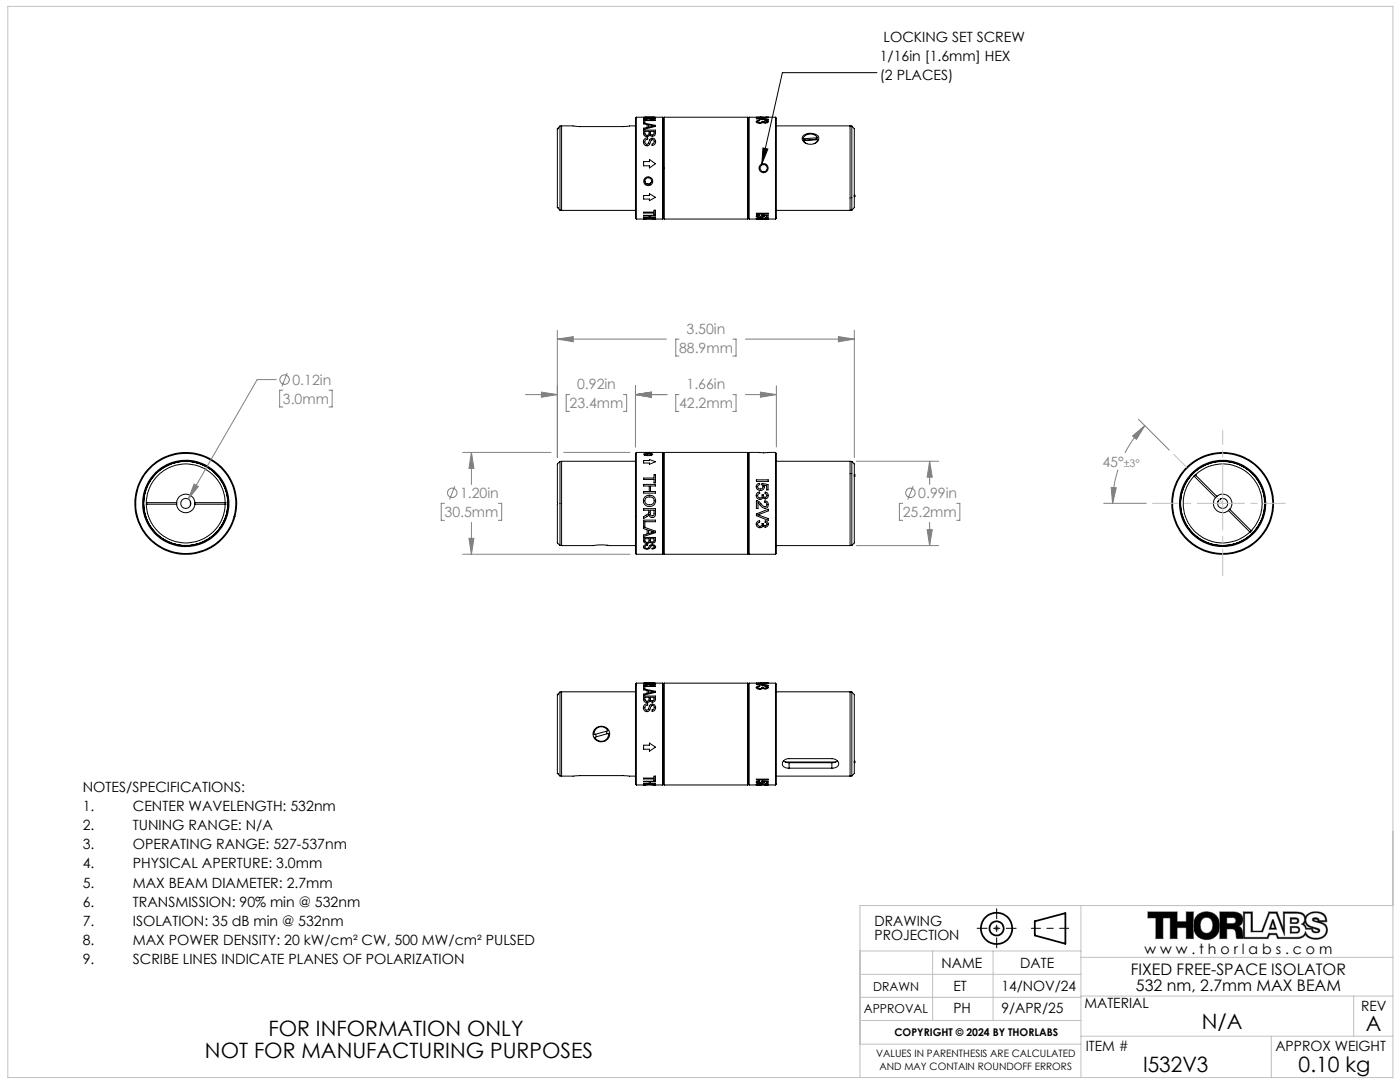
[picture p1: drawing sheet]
<svg xmlns="http://www.w3.org/2000/svg" width="279mm" height="216mm" viewBox="0 0 279 216" stroke-linecap="round" stroke-linejoin="round" font-family="sans-serif">
<g fill="none" stroke="#000" stroke-width=".2">
<path d="M175 14.5h-18.9l-4.1 18.2M111.2 25.7v15.7M111.2 25.7h.1M111.3 25.7h.1M111.8 25.2v16.7M111.8 25.2l-.6 .5M111.8 25.2h.3M114.4 25.2l1.1 .1 10.1-.1M114.4 25.1h-2.3v16.9M125.6 25.1h1.2M127 23.4v20.3M127 23.4l-.2 .2v19.9l.2 .2"/>
<path d="M127 23.4h5.3M128.4 39h1.2v-.3l1.2 .7-1.2 .6v-.3h-1.2zM128.4 26h2.4v.1a.76 .76 0 0 1-.1 .8 .76 .76 0 0 1-.8 .2l-.2-.2a.71 .71 0 0 1-1 .3 .71 .71 0 0 1-.3-1zM128.4 24.6l2.4 .4v.2l-2.4 .6v-.2l.8-.2v-.5l-.8-.2zM128.4 24h2.4v.1h-2.1v.4h-.3zM128.4 23.5h2.4a.9 .9 0 0 1-1.3 .2l-1.1 .1v-.1l1.1-.1zM128.4 32.2h1.2v-.4l1.2 .9-1.2 .8v-.4h-1.2zM128.5 27.9l.5-.4h.3v.2a.55 .55 0 0 0-.6 .5 .55 .55 0 0 0 .5 .6l.3-.4a.7 .7 0 0 1 .5-.8 .7 .7 0 0 1 .8 .6 .7 .7 0 0 1-.7 .8v-.2a.46 .46 0 0 0 .5-.5 .46 .46 0 0 0-.6-.4l-.1 .3a.78 .78 0 0 1-.5 .7 .78 .78 0 0 1-.8 0l-.2-.4zM128.5 23.4h1.1M128.7 36l.2 .6M128.7 26.2h.8a.47 .47 0 0 1-.1 .7 .47 .47 0 0 1-.7-.3zM128.9 23.4h.7"/>
<path d="M128.9 36.7l-.3-.7 .5-.5 .8 .1 .2 .7-.5 .5M128.9 36.7l.7 .1M128.9 36.6v.1M128.9 36.6l.7 .1M129.4 24.9l1.1 .2-1.1 .3zM129.5 23.5v.1M129.6 23.4h.8M129.6 36.7v.1M129.8 26.2h.7a.45 .45 0 0 1-.4 .7 .45 .45 0 0 1-.3-.7zM129.8 23.5h.7v.1l-.5 .1zM130.1 36.2l-.5 .5M130.7 23.4h-1.1"/>
<path d="M132.3 23.4v20.3M132.3 23.4l.1 .2M132.4 23.6v19.9M132.6 23.4v20.3M132.6 23.4h16.6M132.6 23.4l-.2 .2M149.2 23.4v20.3M149.2 23.4l.1 .2M149.3 23.6v19.9M149.5 23.4v20.3M149.5 23.4h5.3M149.5 23.4l-.2 .2"/>
<path d="M151 24.2l.6-.2v.1l-.3 .1a.17 .17 0 0 0 0 .2 .17 .17 0 0 0 .2 0 .38 .38 0 0 0 .6-.2l.8 .2 .1-.2-.3-.1 .2-.1a.31 .31 0 0 1 .4 .3 .31 .31 0 0 1-.5 .3l-.5-.1a1.08 1.08 0 0 1-1.4-.2zM151 23.6l2.3-.1-1.7 .1 1.7 .2v.2l-2.3-.3zM151 23.4h.1M151.2 23.6h.4zM151.3 23.4h.1M151.4 23.4h1.3M151.8 23.4h.9M152 32.9h.8l.4 .6-.4 .7h-.8l-.4-.7zM152.3 29.5l.9 .2-1.2 3zM152.4 24.2h.1M153 23.4h-.3M153.3 23.4h-.6"/>
<path d="M154.8 23.4l.1 .2v19.9l-.1 .2M154.8 23.4v20.3M154.9 25.1h14.8v16.9M160.3 27.7l.4 .2M160.3 27.1a2.23 2.23 0 0 1 3.1 .2 1.48 1.48 0 0 1-2.1 1.5 1.08 1.08 0 0 1-1-.6 1.08 1.08 0 0 1 0-1.1zM160.7 27.9l-.1 .1M161 28.7l-.6-.6 2.8-.2a1.08 1.08 0 0 1-.7 .8M162.8 27.8v.1M162.8 27.8l-2.1 .1M163.2 27.5a1.63 1.63 0 0 0-2.9 .2M163.2 27.5l-.4 .3M163.2 27.5l-2.9 .2"/>
<path d="M169.7 25.2h.3M170 25.2v16.7M170 25.2l.5 .5v13.3M170.5 39h.1M170.5 39v.2M170.5 39.2h.1M170.5 39.2v2.2l-.5 .5M111.2 41.4l.6 .5M111.2 41.4h.1M111.3 41.4h.1M111.8 41.9l15 .1M127 43.7h5.3"/>
<path d="M128.4 42.3h2.1v-.4h.3v1h-.3v-.4h-2.1zM128.4 43h2.4v.1h-1v.3l1 .1h-2.4l1.2-.1v-.3h-1.2zM128.5 43.7h-.1l1-.1 1.4 .1h-.1M128.9 43.7h-.2h1.9h-.2M132.4 43.5l.2 .2M132.4 43.5l-.1 .2M132.6 43.7h16.6M149.3 43.5l-.1 .2M149.3 43.5l.2 .2M149.5 43.7h5.3M151 43.5h.6l-.4 .1 .5 .1h-.6zM151 43l.6-.1v.1l-.4 .1a.63 .63 0 0 0 .9 .2l.2-.2-.2-.2 1.2 .1v.4h-.3v-.3l-.6-.1 .1 .1a.33 .33 0 0 1-.2 .3 .33 .33 0 0 1-.3 0h-.1a.81 .81 0 0 1-.9-.3z"/>
<path d="M151 42.5h2.3v.2h-2.3zM151 43.7h.1M151.2 43.7h.6M151.3 43.7h.1M151.7 43.7h1M152.4 43.6h.3M152.4 43.6h.1M152.4 43.6h-.7M152.7 43.5l.6 .1-.5 .1 .3-.1zM153 43.7h-.4h.7M170 41.9l-15.1 .1M38.6 92.1l1.3 .4"/>
<path d="M111.8 92.1v16.7M111.8 92.1l-.6 .5v15.7l.6 .5M112.1 92v16.9h6.3l1.2-.2 2 .2h5.2M126.8 92l-15 .1M127 90.3v20.3M127 90.3l-.2 .2v20l.2 .1M127 90.3h5.3M128.4 91.9h1.2v-.2l1.2 .4-1.2 .5v-.2h-1.2zM128.4 95.4h2.1v-.7h.3v1.6h-.3v-.6h-2.1zM128.4 96.7h2.4v.3h-1v1.1h1v.3h-2.4v-.3h1.2v-1.1h-1.2zM128.5 90.6l1.3-.1a.3 .3 0 0 1 .4 .2 1.49 1.49 0 0 1-1.7-.1zM128.9 99.3a.94 .94 0 0 1 1.2-.1 .94 .94 0 0 1 .4 1.1 .92 .92 0 0 1-1.2 .4 .92 .92 0 0 1-.5-1.2z"/>
<path d="M129.1 90.6l-.4 .2M129.1 90.6l.8 .1M129.1 90.6v.3M129.9 90.7l.2 .1M129.9 90.7v.2M132.3 90.3v20.3M132.3 90.3l.1 .2M132.4 90.5v20M132.6 90.3v20.3M132.6 90.3l-.2 .2M132.6 90.3h16.6M149.2 90.3v20.3"/>
<path d="M149.2 90.3l.1 .2M149.3 90.5v20M149.5 90.3v20.3M149.5 90.3h2M149.5 90.3l-.2 .2M151 95.7h2.3v.4h-2.3zM151 99.9l.6 .3 .6 .7a.46 .46 0 0 0 .8 0 .46 .46 0 0 0-.4-.7v-.3a.73 .73 0 0 1 .7 .9 .73 .73 0 0 1-1 .5l-1-1v1.2h-.3zM151.1 96.7l.5-.3v.3a.49 .49 0 0 0-.3 .6 .49 .49 0 0 0 .5 .4 .49 .49 0 0 0 .5-.6l-.3-.4 .1-.3 1.2 .3v1.1h-.3v-.9l-.6-.1a.74 .74 0 0 1-.3 1 .74 .74 0 0 1-1-.2l-.2-.4zM151.2 98.3l.4-.1v.3a.46 .46 0 0 0-.4 .5 .46 .46 0 0 0 .6 .4 .46 .46 0 0 0 .3-.7h.3a.36 .36 0 0 0 .2 .5 .36 .36 0 0 0 .5-.3 .36 .36 0 0 0-.4-.4v-.3a.64 .64 0 0 1 .6 .8 .64 .64 0 0 1-1 .3v-.1a.73 .73 0 0 1-1.2 .2 .73 .73 0 0 1 .1-1.1zM154.8 90.3h-3.3M154.8 90.3v20.3M154.8 90.3l.1 .2v20l-.1 .1"/>
<path d="M154.9 92l15.1 .1M169.7 92v16.9h-14.8M170 92.1v16.7M170 92.1l.5 .5v2.2M170.5 94.8h.1M170.5 94.8v.2M170.5 95h.1M170.5 95v13.3l-.5 .5M238.3 95h.1M238.3 95a7.9 7.9 0 0 0 .1 11 7.9 7.9 0 0 0 11 .2M238.3 95l4.3 4.3 .3-.2M238.5 94.8a7.9 7.9 0 0 1 11.1 .1 7.9 7.9 0 0 1 .1 11"/>
<path d="M238.5 94.8h.1M238.5 94.8l-.2 .2M238.5 94.8l4.4 4.3M242.6 99.3a1.86 1.86 0 0 0 .1 2.4 1.86 1.86 0 0 0 2.5 .2M242.8 99a1.85 1.85 0 0 1 2.5 .1 1.85 1.85 0 0 1 .1 2.5M243.3 92h1.4M243.6 99.5l-.5 .6M29.2 100.3a7.9 7.9 0 0 1 7.9-7.7 7.9 7.9 0 0 1 7.8 7.7M29.2 100.6a7.9 7.9 0 0 0 7.9 7.7 7.9 7.9 0 0 0 7.8-7.7M29.2 100.3h6.1v.3h-6.1M29.2 100.3v.3M29.2 100.6h.1"/>
<path d="M29.2 100.3h.1M35.2 100.3a1.84 1.84 0 0 1 1.9-1.7 1.84 1.84 0 0 1 1.8 1.7M35.2 100.6a1.84 1.84 0 0 0 1.9 1.7 1.84 1.84 0 0 0 1.8-1.7M38 100v.9M44.9 100.3h-6v.3h6M44.9 100.6h.1M44.9 100.3v.3M44.9 100.3h.1M111.8 108.8h.3M127 110.6h5.3M128.4 107.2h2.4a.81 .81 0 0 1-.8 1.2l-.3-.2a.85 .85 0 0 1-1.2 0zM128.4 105.2l2.4 .8v.3l-2.4 .7v-.2l.8-.3v-.8l-.8-.2z"/>
<path d="M128.4 103.8h2.4v.3h-2.1v1h-.3zM128.4 101.5h2.4a1.64 1.64 0 0 1-.4 1.8h-.2a.57 .57 0 0 1-.7-.6l-.3 .3-.8 .5v-.4l1.1-.8v-.5h-1.1zM128.5 108.9l.8-.3-.1 .2a.35 .35 0 0 0-.5 .4 .35 .35 0 0 0 .6 .2h.1a.79 .79 0 0 1 .6-.7 .79 .79 0 0 1 .8 .4l-.1 .3-.6 .1 .2-.1a.3 .3 0 0 0 .1-.5 .3 .3 0 0 0-.5 .1 .81 .81 0 0 1-.7 .6 .81 .81 0 0 1-.8-.5zM128.7 107.5h.8a.5 .5 0 0 1-.4 .7 .5 .5 0 0 1-.4-.7zM129.4 105.8l1.1 .4-1.1 .3zM129.8 101.8h.7v.5a.44 .44 0 0 1-.3 .6 .44 .44 0 0 1-.4-.6zM129.8 107.5l.7 .1a.43 .43 0 0 1-.4 .6 .43 .43 0 0 1-.3-.7zM132.4 110.5l.2 .1M132.4 110.5l-.1 .1M132.6 110.6h16.6M149.3 110.5l-.1 .1M149.3 110.5l.2 .1"/>
<path d="M149.5 110.6h5.3M151 102.6l2.3-1v.4l-2.1 .7 2.1 .8v.3l-2.3-.9zM151.2 104l.4-.1v.3a.43 .43 0 0 0-.4 .5 .43 .43 0 0 0 .6 .3 .43 .43 0 0 0 .3-.5h.3a.35 .35 0 0 0 .2 .4 .35 .35 0 0 0 .4-.3 .35 .35 0 0 0-.3-.4v-.3a.6 .6 0 0 1 .6 .9 .6 .6 0 0 1-1 .1 .7 .7 0 0 1-1.1 .3 .7 .7 0 0 1 0-1.2zM169.7 108.8h.3M249.4 106.2h.1M249.7 105.9l-.3 .3M249.7 105.9h.1M249.7 105.9l-4.3-4.3-.3 .2 4.3 4.4M111.2 138.6v15.7M111.2 138.6h.1M111.3 138.6h.1M111.8 138.1v16.7"/>
<path d="M111.8 138.1l-.6 .5M112.1 138v16.9l3.5-.1 11.2 .1M126.8 138l-15 .1M127 136.3v20.3M127 136.3l-.2 .2v20l.2 .1M127 136.3h5.3M128.4 138.9h2.4a.95 .95 0 0 1-.6 1.2l-.5-.3a.71 .71 0 0 1-1 .3 .71 .71 0 0 1-.3-1zM128.4 137.5l2.4 .4v.2l-2.4 .6v-.2l.8-.2v-.5l-.8-.1zM128.4 136.9h2.4v.1h-2.1v.4h-.3zM128.4 136.3h2.4a.52 .52 0 0 1-.8 .4l-.5-.1-1.1 .2v-.1l1.1-.2v-.1zM128.5 136.3h1.1M128.7 139.1h.8a.51 .51 0 0 1-.4 .8 .51 .51 0 0 1-.4-.8z"/>
<path d="M128.9 136.3h.7M129.4 137.8l1.1 .2-1.1 .3zM129.6 136.3h1.1M129.6 136.3h.8M129.8 139.1l.7 .1a.45 .45 0 0 1-.4 .6 .45 .45 0 0 1-.3-.7zM129.8 136.4h.7v.2h-.6zM132.3 136.3v20.3M132.3 136.3l.1 .2M132.4 136.5v20M132.6 136.3v20.3M132.6 136.3l-.2 .2M132.6 136.3h16.6"/>
<path d="M149.2 136.3v20.3M149.2 136.3l.1 .2M149.3 136.5v20M149.5 136.3v20.3M149.5 136.3h5.3M149.5 136.3l-.2 .2M151 137.1l.4-.2 .2 .1-.3 .1a.18 .18 0 0 0-.1 .2 .18 .18 0 0 0 .3 .1 .38 .38 0 0 0 .6-.3l.8 .2 .2-.1-.4-.2v-.1l.6 .2a.6 .6 0 0 1-1 .2 .75 .75 0 0 1-1.3-.2zM151 136.5l2.3-.1-2.1 .2 2.1 .2v.1zM151 136.3h.3M151.4 136.3h1.9M151.8 136.3h1.2M153.3 136.4h.1"/>
<path d="M154.8 136.3v20.3M154.8 136.3l.1 .2v20l-.1 .1M154.9 138l15.1 .1M169.7 138v16.9h-14.8M170 138.1v16.7M170 138.1l.5 .5v13.3M111.2 154.3l.6 .5M111.2 154.3h.1M111.3 154.3h.1M111.8 154.8h.3M118.7 147.1l2.8-.8a1.45 1.45 0 0 1-1.1 1.6 1.45 1.45 0 0 1-1.7-.8zM118.8 145.4a1.61 1.61 0 0 1 2.5 0 1.61 1.61 0 0 1-.5 2.4 1.6 1.6 0 0 1-2.1-.3 1.6 1.6 0 0 1 .1-2.1z"/>
<path d="M118.9 146.5l.1 .5M119 145.4a1.45 1.45 0 0 1 2.3 .4l-2.7 .8v-.6zM121 145.9l.1 .5M127 156.6h5.3M128.4 148.7h1.2v-.4l1.2 .8-1.2 .8v-.4h-1.2zM128.4 155.3h2.1v-.4h.3v.9h-.3v-.4h-2.1zM128.4 155.9h2.4v.1h-1v.4h1h-2.4h1.2v-.4h-1.2zM128.6 140.7l.7-.3v.2a.56 .56 0 0 0-.6 .5 .56 .56 0 0 0 .4 .6l.4-.3a.7 .7 0 0 1 .5-.9 .7 .7 0 0 1 .8 .6 .7 .7 0 0 1-.7 .8v-.2a.45 .45 0 0 0 .5-.5 .45 .45 0 0 0-.6-.4l-.1 .2a.78 .78 0 0 1-.5 .9 .78 .78 0 0 1-.9-.3l-.1-.6zM129.6 156.5l1.2 .1h-.1M129.6 156.5l-1.2 .1h.1M129.6 156.5l-.9 .1h.2M129.6 156.5l1 .1h-.2"/>
<path d="M132.4 156.5l.2 .1M132.4 156.5l-.1 .1M132.6 156.6h16.6M149.3 156.5l-.1 .1M149.3 156.5l.2 .1M149.5 156.6h5.3M151 156.5l.6-.1-.4 .1 1.7 .1 .2-.1-.4-.1h.4l.2 .1-2.1 .1zM151 156l.6-.2v.1l-.4 .1a.58 .58 0 0 0 .9 .2l.2-.2-.2-.2 1.2 .1v.3h-.3v-.2h-.6l.1 .2-.6 .1a.87 .87 0 0 1-.9-.3zM151 155.5h2.3v.1h-2.3zM151 156.6h.1M151.2 156.6h.6M151.3 156.6h.1"/>
<path d="M152.4 156.5h.1M152.6 156.6h.4M152.6 156.6h.7M152.6 156.6h.1M156.4 151.8l.6 .4h.5M156.7 152h10.1M157.5 153.3a.96 .96 0 0 1-1.1-.3 .96 .96 0 0 1 0-1.2l.9-.4h8.7a1.03 1.03 0 0 1 1.1 .4 1.03 1.03 0 0 1 0 1.1l-.5 .3-.6 .1M157.5 153.3h8.5M157.5 152.2h8.5M157.5 152.2v1.1M166 152.2v1.1M167.1 151.8l-.5 .3-.6 .1"/>
<path d="M169.7 154.8h.3M170.5 151.9v.3M170.5 152.2h.1M170.5 152.2v2.1l-.5 .5M170.5 151.9h.1"/>
<circle cx="129.4" cy="36.2" r=".88"/>
<circle cx="152.4" cy="33.6" r=".91"/>
<circle cx="129.7" cy="99.9" r="1.18"/>
<circle cx="37.1" cy="100.5" r="8.4"/>
<circle cx="37.1" cy="100.5" r="10"/>
<circle cx="37.1" cy="100.4" r="8.4"/>
<circle cx="37.1" cy="100.4" r="1"/>
<circle cx="37.1" cy="100.5" r="10.2"/>
<circle cx="37.1" cy="100.5" r="8.6"/>
<circle cx="244" cy="100.5" r="8.4"/>
<circle cx="244" cy="100.5" r="10"/>
<circle cx="244" cy="100.5" r="8.6"/>
<circle cx="244" cy="100.4" r="1"/>
<circle cx="244" cy="100.4" r="10.2"/>
</g>
<g fill="none" stroke="#000" stroke-width=".35">
<path d="M206.5 183.8l6.1-1.6v6.1l-6.1-1.6z"/>
<circle cx="198.9" cy="185.2" r="3.1"/>
<circle cx="198.9" cy="185.2" r="1.4"/>
</g>
<g fill="none" stroke="#808080" stroke-width=".2">
<path d="M55.1 75.7h-3.8l-13.7 23.9M56.4 77.9h-.6v3.3h.6M57.3 74.4l-1 2.7M65.7 77.9h.6v3.3h-.6M104.9 78.7h6.3M108.1 78.2l3.1 .5-3.1 .6zM111.2 67.7l3.2-.5v1zM111.2 67.7h21.8M111.2 65.9v25.4M113.7 78.7h-.7v3.4h.7M124.4 78.7h.7v3.4h-.7M126.8 78.7l3.2-.5v1.1z"/>
<path d="M126.8 78.7h6.4M126.8 77v12.2M135.5 67.7h-.6v3.3h.6M135.5 78.7h-.6v3.4h.6M146.3 67.7h.6v3.3h-.6M146.3 78.7h.6v3.4h-.6M148.8 67.7h21.7M148.8 78.7h6.1M151.8 78.2l3.1 .5-3.1 .6zM154.9 77v12.2M167.3 67.2l3.2 .5-3.2 .5zM170.5 65.9v25.4"/>
<path d="M38.7 96.6l.9 .5-2 2.5zM90.8 97l-1.1 2.7M92.3 90.3h17.7M94.1 90.3l.5 3.2h-1zM94.1 90.3v6.4M112.5 90.3h13.2M170.9 92h16.4M182.2 97l-1 2.7M185.5 92l.6 3.2h-1.1zM185.5 92v4.7M221.8 97.3h1l-.8 3.1zM223.1 93.7a23.2 23.2 0 0 0-1.1 6.7"/>
<path d="M226 87l2.5-2.1-1.7 2.8zM227.2 83.7l6.2 6.1M228.5 84.9a20.7 20.7 0 0 0-4 5.5M88.7 100.4h-.6v3.4h.6M92.3 110.6h33.4M93.6 107.4h1l-.5 3.2zM94.1 104.2v6.4M99.4 100.4h.7v3.4h-.7M170.9 108.9h16.4M180.2 100.4h-.7v3.4h.7M185 105.7h1.1l-.6 3.2zM185.5 104.2v4.7"/>
<path d="M190.9 100.4h.7v3.4h-.7M220.3 100.4h8.4M198.4 185.2h1M198.5 184.9l.7 .7M198.9 184.7v1M199.2 184.9l-.7 .7M229.1 182h5.8v1.9h1.8v-1.9h1.5v5.3h-1.5v-2.2h-1.8v2.2h-1.4v-4.1h-1.4v4.1h-1.4v-4.1h-1.6zM239 182.6a2.7 2.7 0 0 1 3.3-.2 2.7 2.7 0 0 1 1 3.1 2.65 2.65 0 0 1-3.2 1.9 2.65 2.65 0 0 1-1.9-3.3l.2-.6zM239.9 183.4a1.21 1.21 0 0 1 1.3-.3 1.21 1.21 0 0 1 .8 1.1 1.52 1.52 0 0 1-1.2 2 1.69 1.69 0 0 1-.9-2.8zM244.8 183.1h1.2a.61 .61 0 0 1 .7 .6 .61 .61 0 0 1-.7 .6h-1.2zM247.2 184.8h.1M248.4 182.2h1.3v3.7h2.3l1.4-3.7h1.3l1.7 4.5v-4.5h2.6a1.14 1.14 0 0 1 1.3 .8 1.14 1.14 0 0 1-.6 1.4 1.2 1.2 0 0 1 .9 1h1.2a.87 .87 0 0 0 .7 .8 .87 .87 0 0 0 .9-.5l-.2-.4-1.2-.3a1.4 1.4 0 0 1-1.4-1.5 1.4 1.4 0 0 1 1.5-1.3 1.84 1.84 0 0 1 2.4 1.5h-1.2a.73 .73 0 0 0-.6-.6 .73 .73 0 0 0-.8 .4l.1 .2a6.4 6.4 0 0 1 2.5 1.2 1.65 1.65 0 0 1-.2 1.8 1.65 1.65 0 0 1-1.7 .5 1.86 1.86 0 0 1-2.1-1.4 1.5 1.5 0 0 1-1.8 1.2h-3.5l-.4-.8h-1.6l-.3 .8h-4.5z"/>
<path d="M253.9 183.5h.2l.6 1.9h-1.4zM254 184l.4 1.2h-.8zM257.5 183.1h1.1a.58 .58 0 0 1 .6 .6 .58 .58 0 0 1-.6 .6h-1.1zM257.5 184.9h1.2a.67 .67 0 0 1 .7 .6 .67 .67 0 0 1-.7 .7h-1.2zM257.7 183.4h1.1l.1 .5-.4 .2h-.8zM257.7 185.1h1a.44 .44 0 0 1 .5 .4 .44 .44 0 0 1-.5 .5h-1zM260.5 183.9a1.55 1.55 0 0 0 1.4 1.3h-1.2l-.2-.6-.3-.2zM262 185.2l1.1 .5a.64 .64 0 0 1-.7 .2 .64 .64 0 0 1-.4-.7zM262.1 183.5a.55 .55 0 0 1 .9 .3v.1l-.7-.2zM263.3 183.9h.1M263.3 183.9h1.5a1.84 1.84 0 0 0-2.2-2 2.4 2.4 0 0 0-2.1 1l-.1-.2a1.89 1.89 0 0 0-2-.7h-2.3v3.3l-1.2-3.3h-1.7l-1.4 3.8h-1.8l-.1-3.8h-1.8v5.3l-.2-1.6a1.03 1.03 0 0 0-.7-.9M263.3 183.9a1.72 1.72 0 0 1 1.6 1.7 1.72 1.72 0 0 1-1.6 1.8h-.6a2.24 2.24 0 0 1-2.2-1 1.59 1.59 0 0 1-1.6 .9h-3.9l-.3-.8h-1.3l-.4 .8h-6.2l-.1-.2a1.69 1.69 0 0 0-.6-1.7l-1.3-.1v2h-1.3v-5.3h2.7a1.54 1.54 0 0 1 1.7 .8 1.54 1.54 0 0 1-.4 1.8l-.3 .2"/>
<circle cx="56.8" cy="75.7" r=".95"/>
<circle cx="90.3" cy="98.3" r=".94"/>
<circle cx="181.7" cy="98.3" r=".94"/>
</g>
<path d="M205.8 185.2h7.5" fill="none" stroke="#000" stroke-width=".2" stroke-dasharray="15.2 1.3 1.3 1.3" stroke-dashoffset="13.4"/>
<path d="M195 185.2h7.8M198.9 181.3v7.8" fill="none" stroke="#000" stroke-width=".2" stroke-dasharray="15.2 1.3 1.3 1.3" stroke-dashoffset="13.2"/>
<g fill="none" stroke="#c0c0c0" stroke-width=".2">
<path d="M1.6 1.3h276.4v213.7h-276.4zM171.6 189.8h44.1M171.6 199h44.1M171.6 194.4h44.1M186.1 189.8v13.8M198.2 189.8v13.8M215.7 198.8h62.3M215.7 180.7v34.3M215.7 191h62.3M270.2 198.8v8M278 180.7h-106.4v34.3M171.6 203.6h44.1"/>
<path d="M171.6 208.4h44.1M215.7 206.8h62.3M253.7 206.8v8.2"/>
</g>
<path d="M240 183.4a1.27 1.27 0 0 1 1.5-.2 1.27 1.27 0 0 1 .5 1.4 1.29 1.29 0 0 1-1.2 1.6 1.29 1.29 0 0 1-1.3-1.6l.1-.7zM238.9 182.7a2.82 2.82 0 0 0-.5 3.3 2.82 2.82 0 0 0 3 1.4 2.85 2.85 0 0 0 2-2.6 2.85 2.85 0 0 0-1.7-2.7 2.83 2.83 0 0 0-2.8 .6zM229.1 182h5.8v1.9h1.8v-1.9h1.5v5.3h-1.5v-2.2h-1.8v2.2h-1.4v-4.1h-1.4v4.1h-1.4v-4.1h-1.6zM243.5 182h2.7a1.53 1.53 0 0 1 1.7 .9 1.53 1.53 0 0 1-.7 1.9l.6 .5 .3 2h-1.3l-.3-1.6-.5-.4h-1.2v2h-1.3zM244.8 183.1v1.2h1.3l.3-.1 .2-.3v-.6l-.4-.2zM262.1 183.5l.4-.1 .4 .1a.2 .2 0 0 1 .1 .3 .2 .2 0 0 1-.4 0zM262 185.2l.6 .2a.32 .32 0 0 1 .4 .1 .32 .32 0 0 1 0 .3l-.4 .1-.5-.1zM260.5 183.9a1.55 1.55 0 0 0 1.4 1.3h-1.2l-.2-.6a.33 .33 0 0 1-.3-.3 .33 .33 0 0 1 .3-.3zM248.4 182.2h1.3v3.7h2.3l1.4-3.7h1.3l1.7 4.5v-4.5h2.2a1.32 1.32 0 0 1 1.7 1.4l-.2 .5-.4 .3 .2 .1a1.14 1.14 0 0 1 .7 .9h1.2l.1 .5 .5 .3 .7-.1 .3-.3a.58 .58 0 0 0-.7-.7h-.1a1.93 1.93 0 0 1-1.9-1.3 1.57 1.57 0 0 1 1.9-1.7 1.61 1.61 0 0 1 1.9 1.6h-1.2l-.2-.5-.5-.1-.5 .1-.2 .1a.44 .44 0 0 0 .1 .5 .44 .44 0 0 0 .5 .1l.3 .1a1.75 1.75 0 0 1 1.9 1.5 1.79 1.79 0 0 1-2.3 1.7 1.83 1.83 0 0 1-1.9-1.4 1.55 1.55 0 0 1-1.8 1.2h-3.5l-.4-.8h-1.6l-.3 .8h-4.5zM248.1 182v5.3h4.9l.4-.8h1.3l.3 .8h3.9a1.64 1.64 0 0 0 1.6-.9 2.69 2.69 0 0 0 3.8 .5 1.64 1.64 0 0 0 .6-1.9 1.64 1.64 0 0 0-1.6-1.1h1.5a1.88 1.88 0 0 0-2.4-2 2.23 2.23 0 0 0-1.9 1 1.83 1.83 0 0 0-2.1-.9h-2.3v3.3l-1.2-3.3h-1.7l-1.4 3.8h-1.8l-.1-3.8zM253.9 183.5l-.6 1.9h1.4l-.6-1.9zM254 184l.4 1.2h-.8zM257.5 183.1l1.4 .1 .3 .3v.5l-.4 .3h-1.3zM257.7 183.4v.7h.9l.3-.3-.2-.4zM257.5 184.9l1.7 .1 .2 .3-.1 .6-.4 .3h-1.4zM257.7 185.1v.9h1.1l.4-.3v-.3l-.3-.3z" fill-rule="evenodd" fill="#000"/>
<path d="M244 100.4h-14" fill="none" stroke="#c0c0c0" stroke-width=".2" stroke-dasharray="15.2 1.3 1.3 1.3" stroke-dashoffset="10.1"/>
<path d="M244 100.4v14.5" fill="none" stroke="#c0c0c0" stroke-width=".2" stroke-dasharray="15.2 1.3 1.3 1.3" stroke-dashoffset="9.9"/>
<path d="M244 100.4h12.5" fill="none" stroke="#c0c0c0" stroke-width=".2" stroke-dasharray="15.2 1.3 1.3 1.3" stroke-dashoffset="10.9"/>
<path d="M244 100.4v-14.5" fill="none" stroke="#c0c0c0" stroke-width=".2" stroke-dasharray="15.2 1.3 1.3 1.3" stroke-dashoffset="7.3"/>
<path d="M236.8 93.3l-2.5-2.6M244 100.4l-1-1" fill="none" stroke="#c0c0c0" stroke-width=".2" stroke-dasharray="15.2 1.3 1.3 1.3"/>
<path d="M152.3 29.5l.9 .2-1.2 3z" fill="#000"/>
<g fill="#808080">
<path d="M226 87l2.5-2.1-1.7 2.8zM221.8 97.3h1l-.8 3.1z"/>
<path d="M111.2 67.7l3.2-.5v1zM167.3 67.2l3.2 .5-3.2 .5zM126.8 78.7l3.2-.5v1.1zM151.8 78.2l3.1 .5-3.1 .6zM126.8 78.7l3.2-.5v1.1zM108.1 78.2l3.1 .5-3.1 .6zM94.1 90.3l.5 3.2h-1zM93.6 107.4h1l-.5 3.2zM185.5 92l.6 3.2h-1.1zM185 105.7h1.1l-.6 3.2zM38.7 96.6l-1.1 3 2-2.5z"/>
</g>
<g font-size="4.2">
<text x="53.6" y="206.8">FOR INFORMATION ONLY</text>
<text x="239.8" y="205.3">N/A</text>
<text x="272.6" y="205.8">A</text>
<text x="40.9" y="211">NOT FOR MANUFACTURING PURPOSES</text>
<text x="228.1" y="213.9">I532V3</text>
<text x="259.2" y="213.9">0.10 kg</text>
</g>
<g font-size="3.2">
<text x="225.7" y="194.5">FIXED FREE-SPACE ISOLATOR</text>
<text x="226.7" y="197.7">532 nm, 2.7mm MAX BEAM</text>
</g>
<g font-size="2.8">
<text x="176.3" y="8.4">LOCKING SET SCREW</text>
<text x="175.6" y="12.2">1/16in [1.6mm] HEX</text>
<text x="175.6" y="16">(2 PLACES)</text>
<text x="16.5" y="158">NOTES/SPECIFICATIONS:</text>
<text x="16.5" y="161.8">1.</text>
<text x="26.5" y="161.8">CENTER WAVELENGTH: 532nm</text>
<text x="16.5" y="165.6">2.</text>
<text x="26.5" y="165.6">TUNING RANGE: N/A</text>
<text x="16.5" y="169.5">3.</text>
<text x="16.5" y="173.3">4.</text>
<text x="26.5" y="169.5">OPERATING RANGE: 527-537nm</text>
<text x="26.5" y="173.3">PHYSICAL APERTURE: 3.0mm</text>
<text x="16.5" y="177.1">5.</text>
<text x="26.5" y="177.1">MAX BEAM DIAMETER: 2.7mm</text>
<text x="16.5" y="180.9">6.</text>
<text x="16.5" y="184.7">7.</text>
<text x="26.5" y="180.9">TRANSMISSION: 90% min @ 532nm</text>
<text x="26.5" y="184.7">ISOLATION: 35 dB min @ 532nm</text>
<text x="174.5" y="184.8">DRAWING</text>
<text x="16.5" y="188.6">8.</text>
<text x="26.5" y="188.6">MAX POWER DENSITY: 20 kW/cm² CW, 500 MW/cm² PULSED</text>
<text x="174.5" y="187.6">PROJECTION</text>
<text x="228.4" y="190.3">w w w . t h o r l a b s . c o m</text>
<text x="16.5" y="192.4">9.</text>
<text x="26.5" y="192.4">SCRIBE LINES INDICATE PLANES OF POLARIZATION</text>
<text x="187.9" y="193.2">NAME</text>
<text x="190.3" y="197.7">ET</text>
<text x="199.9" y="197.7">14/NOV/24</text>
<text x="203.6" y="193.2">DATE</text>
<text x="190.3" y="202.2">PH</text>
<text x="199.9" y="202.2">9/APR/25</text>
<text x="216.4" y="201.2">MATERIAL</text>
<text x="271.6" y="201.8">REV</text>
<text x="216.7" y="209.7">ITEM #</text>
<text x="254.5" y="209.7">APPROX WEIGHT</text>
</g>
<g font-size="2.8" fill="#808080">
<text x="135.5" y="70.4">88.9mm</text>
<text x="137" y="66.6">3.50in</text>
<text x="58.4" y="76.8">0.12in</text>
<text x="115.2" y="77.7">0.92in</text>
<text x="137" y="77.7">1.66in</text>
<text x="56.5" y="80.6">3.0mm</text>
<text x="113.7" y="81.5">23.4mm</text>
<text x="135.5" y="81.5">42.2mm</text>
<text x="220" y="93.1">45°</text>
<text x="91.8" y="99.4">1.20in</text>
<text x="183.3" y="99.4">0.99in</text>
<text x="88.7" y="103.2">30.5mm</text>
<text x="180.2" y="103.2">25.2mm</text>
</g>
<g font-size="2.5">
<text x="174.2" y="197.7">DRAWN</text>
<text x="172.4" y="202.2">APPROVAL</text>
</g>
<text font-size="2.1" fill="#808080" x="224.3" y="93.1">±3°</text>
<text font-size="2.1" x="178.5" y="206.8">COPYRIGHT © 2024 BY THORLABS</text>
<g font-size="2">
<text x="174.8" y="211">VALUES IN PARENTHESIS ARE CALCULATED</text>
<text x="175.5" y="213.5">AND MAY CONTAIN ROUNDOFF ERRORS</text>
</g>
</svg>
